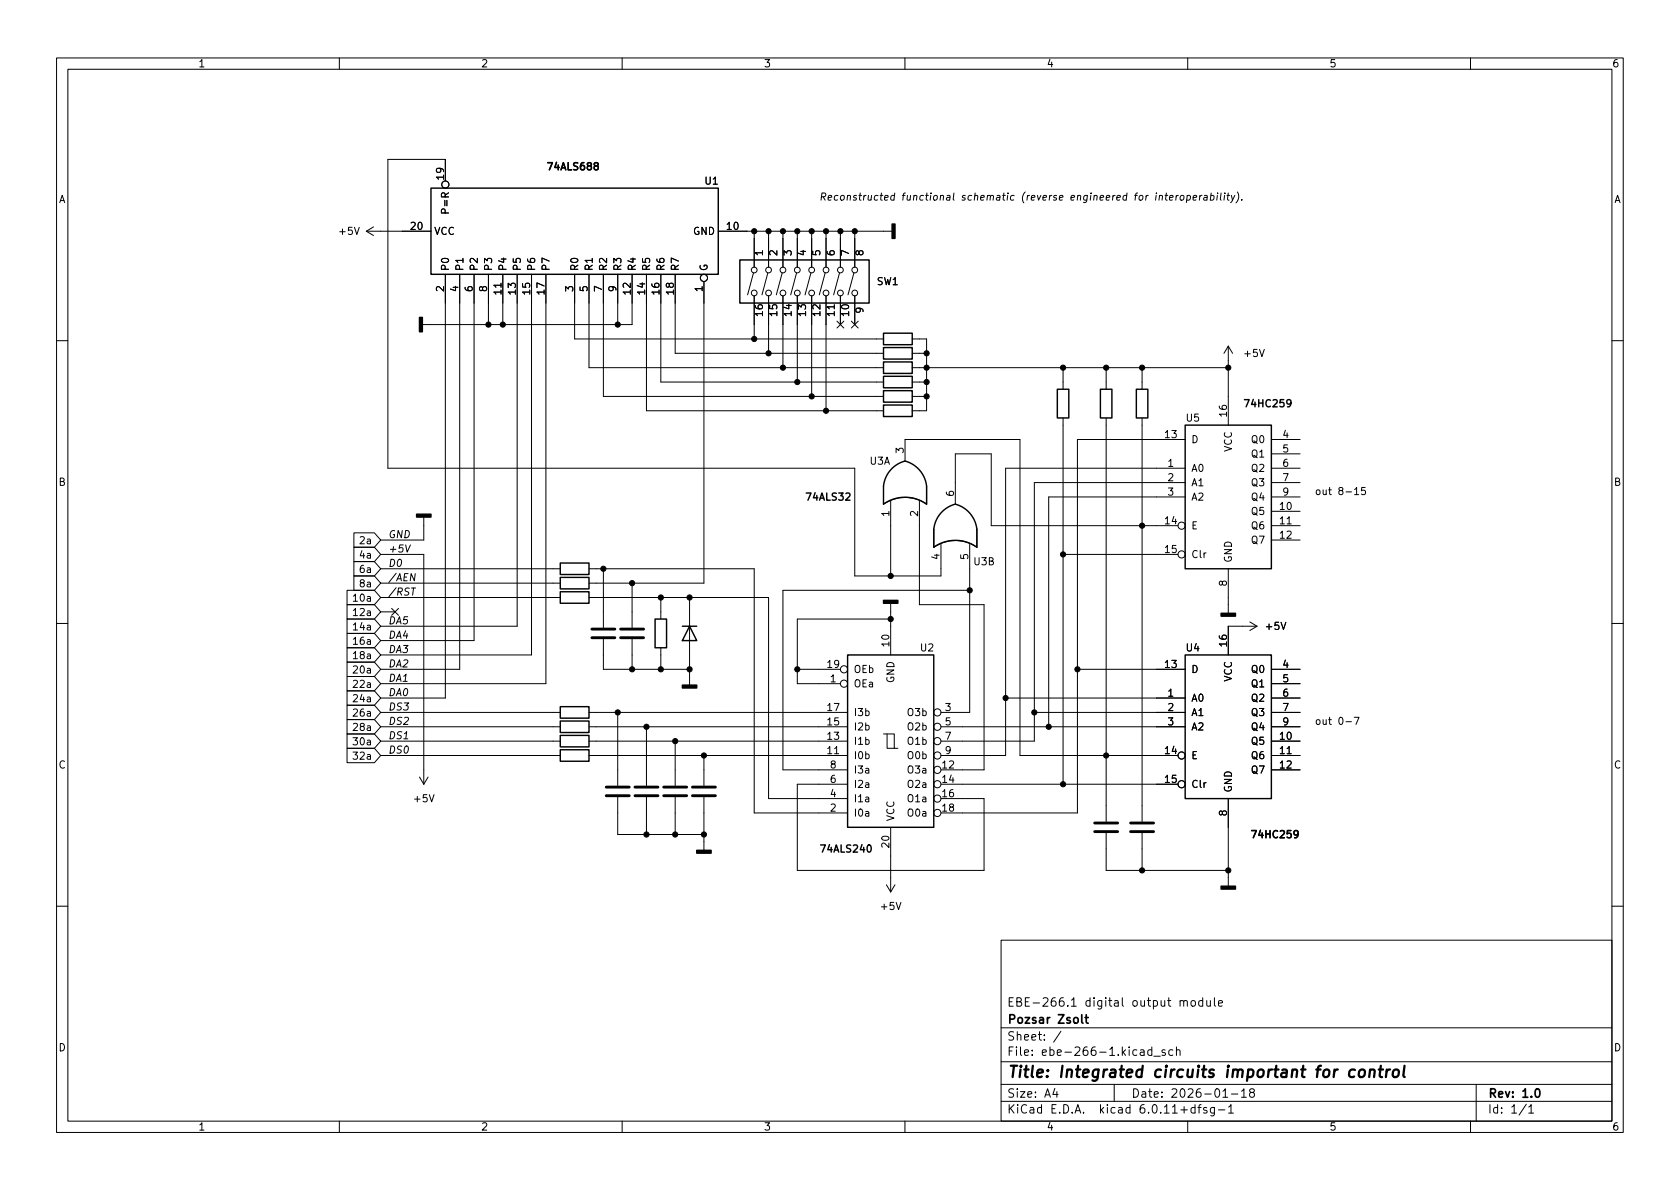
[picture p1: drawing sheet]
<svg xmlns="http://www.w3.org/2000/svg" width="297mm" height="210mm" viewBox="0 0 297 210" stroke-linecap="round" stroke-linejoin="round" font-family="sans-serif">
<g fill="none" stroke="#000" stroke-width=".18">
<path d="M10 10.2h277v190.1h-277zM12 12.2h273v186.1h-273zM60 10.2v2M110 10.2v2M160 10.2v2M210 10.2v2M260 10.2v2M78.7 32v-3.8h-10.1v54.6h82.5v19h15.3v-5.5M156.4 35l.6-.1v-.3h-.4l-.2 .1v.6h.5M158.1 34.6h-.4l-.2 .6 .2 .2 .4-.1M158.2 34.1l-.2 1.3M167.5 34.6h.4v.8"/>
<path d="M168.7 34.1l-.2 1.1 .2 .2M179.3 34.6h-.3l-.3 .2v.5h.5M181.3 33.9a1.49 1.49 0 0 0-.3 2M189.4 35l.6-.1v-.3h-.5l-.2 .6 .2 .2 .4-.1M200.6 34.6h.5M201.1 34.1l-.3 .2-.1 1.1M201.5 34.7l.2-.1 .3 .1v.5l-.1 .1-.3 .1-.2-.1zM205 34.7l.2-.1h.3v.8M219.6 35.3v.1M62.7 40.2l.4 1.3 .4-1.3M64.8 40.9h11.4M64.8 40.9l1.2 .8"/>
<path d="M66 40.1l-1.2 .8M78.7 48.5v74.9h-11.4M81.3 48.5v69.9h-14M83.8 48.5v64.8h-16.5M86.4 48.5v8.9M88.6 50.1v.7M88.9 48.5v8.9M91.4 48.5v62.2h-24.1M94 48.5v67.3h-26.7M96.5 48.5v72.4h-29.2M101.6 48.5v11.4h54.6M104.1 48.5v16.5h52.1"/>
<path d="M106.7 48.5v21.6h49.5M109.2 48.5v8.9M111.8 48.5v8.9h-37.1M114.3 48.5v24.1h41.9M116.8 48.5v19.1h39.4M119.4 48.5v14h36.8M124.5 49.8v53.3h-20.4M127 40.9h30.7M133.2 48.3l-1 3.8M133.3 40.9v6.3M133.3 52.3v7.6M133.5 54l.1 .4a.86 .86 0 0 0 1.2 0l-.1-.4-.4-.1-.3 .2 .1 .4 .2 .1"/>
<path d="M134.8 44.7h-1.3l.4 .4M134.8 55.5h-1.3l.4 .3M135.8 48.3l-1.1 3.8M135.9 40.9v6.3M135.9 52.3v10.2M136.1 54v.6h.6l-.1-.2v-.4l.2-.1 .4 .1 .2 .1-.2 .5M137.4 55.5h-1.3l.3 .3M137.4 44.3v.8l-1-.8-.3 .3 .1 .5M138.3 48.3l-1 3.8M138.4 40.9v6.3M138.4 52.3v12.7M138.6 45.1v-.8l.5 .5 .1-.4h.6l.1 .2-.1 .5"/>
<path d="M139.5 53.8v.8l-.9-.3M139.9 55.5h-1.3l.4 .3M140.8 48.3l-1 3.8M141 40.9v6.3M141 52.3v15.3M141.2 54.7v-.8l.4 .4 .2-.3h.5l.1 .1-.1 .6M142 44.3v.8l-.9-.3M142.4 55.5h-1.2l.3 .3M143.4 48.3l-1.1 3.8M143.5 40.9v6.3M143.5 52.3v17.8M143.7 44.4v.6l.6 .1-.1-.2v-.4l.2-.2 .5 .1 .1 .2-.1 .5"/>
<path d="M145 55.5h-1.3l.4 .3M145 53.9v.8l-.9-.8-.4 .2 .1 .5M145.9 48.3l-1 3.8M146 40.9v6.3M146 52.3v20.3M146.2 44.5l.1 .3a.86 .86 0 0 0 1.2 0l-.1-.4-.4-.1-.3 .3v.2l.3 .3M147.5 55.5h-1.3l.4 .3M147.5 54.3h-1.3l.4 .3M147.5 53.9v.7M148 56.8l1.2 1.2M148.4 48.3l-1 3.8M148.6 40.9v6.3"/>
<path d="M148.6 52.3v5.1M148.8 54.1a.75 .75 0 0 1 1.3 .2 .72 .72 0 0 1-1.3-.1zM149.2 56.8l-1.2 1.2M150.1 55.5h-1.3l.3 .3M150.1 44.8l-1.3-.5v.8M150.5 56.8l1.2 1.2M151 48.3l-1.1 3.8M151.1 40.9v6.3M151.1 52.3v5.1M151.7 56.8l-1.2 1.2M151.9 44.6l.2-.3 .4 .1 .1 .2-.1 .3-.4 .2-.2-.2-.2-.5-.1-.1-.2 .2-.1 .3 .1 .2 .2 .1 .3-.3M151.9 54.5l.2 .2v.3l-.2 .2-.5-.1-.1-.4 .1-.1a.84 .84 0 0 1 1.2 .3v.2"/>
<path d="M161.3 59.9h2.5v12.7h-2.5M10 60.2h2M161.3 67.6h2.5M161.3 65h55.9M161.3 62.5h2.5M161.3 70.1h2.5M188 65v3.8M188 73.9v64.8M195.6 65v3.8M195.6 73.9v71.4M201.9 65v3.8M201.9 73.9v71.4"/>
<path d="M209.5 77.7h-19v66.1h-24.1M217.2 61.2l-.8 1.3M217.2 61.2v14M217.2 61.2l.7 1.3M222.7 61.8l.4 1.3 .4-1.3M224.8 77.7h5.1M285 60.2h2M62.6 94.2h3.6l1.1 1.3-1.1 1.3h-3.6zM62.6 96.8h3.6l1.1 1.2-1.1 1.3h-3.6zM62.6 99.3h3.6l1.1 1.3-1.1 1.2h-3.6zM67.3 98h7.6v40.7M74.9 91.4v4.1h-7.6"/>
<path d="M156.2 86v3.1a6.6 6.6 0 0 1 7.6 0v-3.1M157.5 88.6v13.2M160 81.5v-3.8h20.3v55.9h28M162.6 88.6v18.3h11.4v29.2h-7.6M165.1 93.6v3.2a6.6 6.6 0 0 1 7.6 0v-3.2M168.9 89.1v-8.8h6.4v12.7h33M171.4 96.3v29.7h-5M188 98h20.3M209.5 85.3h-26.6v45.8h-16.5M209.5 82.8h-31.7v50.8h-11.4M209.5 87.9h-24.1v40.6M224.8 82.8h5.1"/>
<path d="M224.8 90.4h5.1M224.8 93h5.1M224.8 95.5h5.1M224.8 85.3h5.1M224.8 87.9h5.1M224.8 80.3h5.1M227.6 92.6h.7M241.4 86.2h-.6l-.1 .6 .2-.1h.4l.1 .2v.4l-.2 .2-.5-.2M10 110.2h2M61.4 104.4h4.8l1.1 1.3-1.1 1.2h-4.8zM61.4 114.5h4.8l1.1 1.3-1.1 1.3h-4.8zM61.4 109.5h4.8l1.1 1.2-1.1 1.3h-4.8z"/>
<path d="M61.4 112h4.8l1.1 1.3-1.1 1.2h-4.8zM61.4 119.6h4.8l1.1 1.3-1.1 1.3h-4.8zM61.4 106.9h4.8l1.1 1.3-1.1 1.3h-4.8zM61.4 117.1h4.8l1.1 1.3-1.1 1.2h-4.8zM62.6 101.8h3.6l1.1 1.3-1.1 1.3h-3.6zM67.3 100.6h31.8M67.3 105.7h31.8M67.3 103.1h31.8M67.3 108.2h2.5M69.2 107.6l1.3 1.2M70.5 107.6l-1.3 1.2M72.8 104h.7"/>
<path d="M104.1 100.6h29.2v43.2h16.6M104.1 105.7h31.8v35.5h14M106.7 100.6v10.4M106.7 113v5.4h15.2M111.8 103.1v7.9M111.8 113v5.4M116.8 105.7v3.8M116.8 114.5v3.9M121.9 105.7v15.5M141 118.4h7.6M157.5 109.5h-16.5v11.4h7.6M157.5 106.7v9.1"/>
<path d="M171.4 104.4h-33v31.7h11.5M190.5 118.4h19M217.2 100.6v7.9M221 110l1.2 .7M222.2 110.7h-5v5.1M222.2 110.7l-1.2 .8M224.8 118.4h5.1M226.5 110l.4 1.3 .4-1.3M285 110.2h2M61.4 132.3h4.8l1.1 1.3-1.1 1.3h-4.8zM61.4 129.8h4.8l1.1 1.3-1.1 1.2h-4.8zM61.4 122.2h4.8l1.1 1.2-1.1 1.3h-4.8z"/>
<path d="M61.4 124.7h4.8l1.1 1.3-1.1 1.2h-4.8zM61.4 127.2h4.8l1.1 1.3-1.1 1.3h-4.8zM67.3 126h31.8M67.3 128.5h31.8M67.3 131.1h31.8M67.3 133.6h31.8M74.2 137.4l.7 1.3M75.7 137.4l-.8 1.3M104.1 126h45.8M104.1 128.5h45.8M104.1 131.1h45.8M104.1 133.6h45.8"/>
<path d="M109.2 126v12.9M114.3 128.5v10.4M119.4 131.1v7.8M124.5 133.6v5.3M147.6 133.3h.7M149.9 138.7h-8.9v15.2h33v-12.7h-7.6M156.2 129.8h1.9v2.5h.6M156.8 129.8v2.5h1.3M166.4 128.5h43.1M166.4 138.7h41.9M177.8 123.4h31.7M182.9 126h26.6"/>
<path d="M224.8 126h5.1M224.8 128.5h5.1M224.8 131.1h5.1M224.8 133.6h5.1M224.8 120.9h5.1M224.8 136.1h5.1M224.8 123.4h5.1M227.6 133.3h.7M239.4 126.8h.9l-.6 1.3M75.9 140.5l.4 1.3 .4-1.3M109.2 141v6.6h15.3M114.3 141v6.6"/>
<path d="M119.4 141v6.6M124.5 141v9.4M156.7 156.5l.8 1.2M157.5 146.3v11.4M158.2 156.5l-.7 1.2M158.4 159.6l.5 1.2 .4-1.2M195.6 147.3v6.6h21.6M201.9 147.3v6.6M217.2 141.2v15.5M10 160.2h2M177 166.3h108v32h-108zM188.8 177.8v.1"/>
<path d="M189.4 176.9l.5-.5v1.5M189.4 177.9h.9M198.4 176.4v1.3l.2 .2M206.4 176.9h.6M206.6 176.4v1.3l.4 .2M285 160.2h2M60 198.3v2M110 198.3v2M160 198.3v2M177 194.8h108M177 191.8h108M177 187.8h108"/>
<path d="M177 181.8h108M182.5 186.5v.1M182.5 185.7v.1M184.6 183.8v.1M184.6 183v.1M187.6 182.4l-1.3 1.9M197 191.8v3M204 186.8h1.1M206 185.7l-.4-.1-.2 .2 .1 .3 .5 .1v.4h-.6M207.4 185.7l-.5-.1-.3 .3v.4l.2 .3h.6M208 185.8l.2-.2 .4 .1v.9M208 185.1v1.5"/>
<path d="M210 198.3v2M215.4 196.3h1.2M217.2 195.8l.4-.5v1.5M217.2 196.8h.9M217.7 193.5h1.2M219.5 193l.4-.5v1.5M219.5 194h.9M221.2 193.2l-.3-.3 .1-.2 .2-.2 .4 .1 .2 .2-.1 .2-.6 .2-.2 .3 .1 .4 .2 .1h.4l.2-.3-.1-.4-.2-.1M260 198.3v2M261 191.8v6.5M270.3 195.8l.4-.5v1.5M270.3 196.8h.9"/>
<circle cx="78.7" cy="32.6" r=".63"/>
<circle cx="124.5" cy="49.1" r=".63"/>
<circle cx="133.4" cy="47.7" r=".51"/>
<circle cx="133.4" cy="51.8" r=".51"/>
<circle cx="135.9" cy="51.8" r=".51"/>
<circle cx="135.9" cy="47.7" r=".51"/>
<circle cx="138.4" cy="47.7" r=".51"/>
<circle cx="138.4" cy="51.8" r=".51"/>
<circle cx="141" cy="51.8" r=".51"/>
<circle cx="141" cy="47.7" r=".51"/>
<circle cx="143.5" cy="47.7" r=".51"/>
<circle cx="143.5" cy="51.8" r=".51"/>
<circle cx="146.1" cy="51.8" r=".51"/>
<circle cx="146.1" cy="47.7" r=".51"/>
<circle cx="148.6" cy="51.8" r=".51"/>
<circle cx="148.6" cy="47.7" r=".51"/>
<circle cx="151.1" cy="47.7" r=".51"/>
<circle cx="151.1" cy="51.8" r=".51"/>
<circle cx="208.9" cy="93" r=".63"/>
<circle cx="208.9" cy="98" r=".63"/>
<circle cx="149.2" cy="118.4" r=".63"/>
<circle cx="149.2" cy="120.9" r=".63"/>
<circle cx="165.7" cy="126" r=".63"/>
<circle cx="165.7" cy="136.1" r=".63"/>
<circle cx="165.7" cy="138.7" r=".63"/>
<circle cx="165.7" cy="131.1" r=".63"/>
<circle cx="165.7" cy="128.5" r=".63"/>
<circle cx="165.7" cy="133.6" r=".63"/>
<circle cx="208.9" cy="133.6" r=".63"/>
<circle cx="208.9" cy="138.7" r=".63"/>
<circle cx="165.7" cy="141.2" r=".63"/>
<circle cx="165.7" cy="143.8" r=".63"/>
</g>
<path d="M202 188.5l-.2 2M232.7 189.1h.8M233.6 188.5l-.4 .1-.1 .1-.3 1.8M239.6 189.2a.66 .66 0 0 0-1 .3l-.1 .6 .2 .3 .1 .1 .6-.1" fill="none" stroke="#000" stroke-width=".4"/>
<path d="M185.6 179.9l-.3 .1-.1 .2" fill="none" stroke="#000" stroke-width=".3"/>
<path d="M74.2 56.1h.5v2.6h-.5zM157.7 39.6h.5v2.6h-.5zM73.7 90.9h2.5v.5h-2.5zM156.2 106.2h2.5v.5h-2.5zM215.9 108.5h2.5v.5h-2.5zM120.6 121.2h2.6v.5h-2.6zM123.2 150.4h2.5v.5h-2.5zM215.9 156.7h2.5v.5h-2.5z" fill="#000" stroke="#000" stroke-width=".25"/>
<g fill="none" stroke="#000" stroke-width=".25">
<path d="M76.2 33.3h50.8v15.2h-50.8zM105.3 29.3l-.2-.2v-.2l.2-.1h.4l.1 .2-.1 .2-.5 .2-.1 .1v.3l.2 .2h.4l.1-.2-.1-.4-.2-.1M130.8 46h22.9v7.6h-22.9zM156.2 58.9h5.1v2.1h-5.1zM156.2 66.5h5.1v2.1h-5.1zM156.2 71.6h5.1v2.1h-5.1zM156.2 64h5.1v2h-5.1zM156.2 61.5h5.1v2h-5.1zM156.2 69.1h5.1v2h-5.1zM186.9 68.8h2.1v5.1h-2.1zM194.6 68.8h2v5.1h-2zM200.9 68.8h2v5.1h-2z"/>
<path d="M209.5 75.2h15.3v25.4h-15.3zM228.2 71.2l-.2 .3-.4-.1-.1-.2 .1-.5h.4l.2 .1a.84 .84 0 0 1-.3 1.1h-.3M99.1 99.6h5v2h-5zM149.6 87.3l.4-.1 .3 .3-.8 1h.8M156.2 86v3.1a6.6 6.6 0 0 1 7.6 0v-3.1M156.2 85.9a5.1 5.1 0 0 1 3.8-4.4 5.2 5.2 0 0 1 3.8 4.4M166.6 90.5l1.1-.8a1.71 1.71 0 0 1 2.3-.1 5.2 5.2 0 0 1 2.7 4v3.2a6.6 6.6 0 0 0-7.6 0v-3.2a5.1 5.1 0 0 1 1.5-3.1zM99.1 104.6h5v2.1h-5zM99.1 102.1h5v2h-5zM115.8 109.5h2.1v5h-2.1zM120.6 110.7h2.6M121.9 110.7l1.3 2.6h-2.6z"/>
<path d="M149.9 115.8h15.2v30.5h-15.2zM209.5 115.8h15.3v25.4h-15.3zM99.1 125h5v2h-5zM99.1 127.5h5v2h-5zM99.1 130h5v2.1h-5zM99.1 132.6h5v2h-5zM153.5 149.5l.1-.1a.68 .68 0 0 1 .5 .6 .68 .68 0 0 1-.5 .7 .84 .84 0 0 1-.1-1.2zM229.5 147.4l-.2 .3-.4-.1-.1-.2 .1-.5h.4l.2 .1a.84 .84 0 0 1-.3 1.1h-.3"/>
</g>
<g fill="none" stroke="#000" stroke-width=".51">
<path d="M104.6 112.8h4.1M104.6 111.2h4.1M109.7 112.8h4.1M109.7 111.2h4.1M107.2 139.2h4.1M112.3 139.2h4M117.3 139.2h4.1M122.4 139.2h4.1M107.2 140.7h4.1M112.3 140.7h4M117.3 140.7h4.1M122.4 140.7h4.1"/>
<path d="M193.5 147.1h4.1M193.5 145.5h4.1M199.9 147.1h4.1M199.9 145.5h4.1"/>
</g>
<g fill="#000" stroke="#000" stroke-width=".18">
<circle cx="86.4" cy="57.4" r=".46"/>
<circle cx="88.9" cy="57.4" r=".46"/>
<circle cx="109.2" cy="57.4" r=".46"/>
<circle cx="133.3" cy="40.9" r=".46"/>
<circle cx="133.3" cy="59.9" r=".46"/>
<circle cx="135.9" cy="40.9" r=".46"/>
<circle cx="138.4" cy="40.9" r=".46"/>
<circle cx="141" cy="40.9" r=".46"/>
<circle cx="143.5" cy="40.9" r=".46"/>
<circle cx="146" cy="40.9" r=".46"/>
<circle cx="148.6" cy="40.9" r=".46"/>
<circle cx="151.1" cy="40.9" r=".46"/>
<circle cx="135.9" cy="62.5" r=".46"/>
<circle cx="138.4" cy="65" r=".46"/>
<circle cx="141" cy="67.6" r=".46"/>
<circle cx="143.5" cy="70.1" r=".46"/>
<circle cx="146" cy="72.6" r=".46"/>
<circle cx="163.8" cy="65" r=".46"/>
<circle cx="163.8" cy="62.5" r=".46"/>
<circle cx="163.8" cy="70.1" r=".46"/>
<circle cx="163.8" cy="67.6" r=".46"/>
<circle cx="188" cy="65" r=".46"/>
<circle cx="195.6" cy="65" r=".46"/>
<circle cx="201.9" cy="65" r=".46"/>
<circle cx="217.2" cy="65" r=".46"/>
<circle cx="188" cy="98" r=".46"/>
<circle cx="201.9" cy="93" r=".46"/>
<circle cx="106.7" cy="100.6" r=".46"/>
<circle cx="111.8" cy="118.4" r=".46"/>
<circle cx="111.8" cy="103.1" r=".46"/>
<circle cx="116.8" cy="118.4" r=".46"/>
<circle cx="116.8" cy="105.7" r=".46"/>
<circle cx="121.9" cy="105.7" r=".46"/>
<circle cx="121.9" cy="118.4" r=".46"/>
<circle cx="141" cy="118.4" r=".46"/>
<circle cx="157.5" cy="101.8" r=".46"/>
<circle cx="157.5" cy="109.5" r=".46"/>
<circle cx="171.4" cy="104.4" r=".46"/>
<circle cx="190.5" cy="118.4" r=".46"/>
<circle cx="109.2" cy="126" r=".46"/>
<circle cx="114.3" cy="128.5" r=".46"/>
<circle cx="119.4" cy="131.1" r=".46"/>
<circle cx="124.5" cy="133.6" r=".46"/>
<circle cx="177.8" cy="123.4" r=".46"/>
<circle cx="182.9" cy="126" r=".46"/>
<circle cx="185.4" cy="128.5" r=".46"/>
<circle cx="188" cy="138.7" r=".46"/>
<circle cx="195.6" cy="133.6" r=".46"/>
<circle cx="114.3" cy="147.6" r=".46"/>
<circle cx="119.4" cy="147.6" r=".46"/>
<circle cx="124.5" cy="147.6" r=".46"/>
<circle cx="201.9" cy="153.9" r=".46"/>
<circle cx="217.2" cy="153.9" r=".46"/>
</g>
<g font-size="2.8">
<text x="178" y="191.2">Title:</text>
<text x="187.3" y="191.2">Integrated</text>
<text x="204.3" y="191.2">circuits</text>
<text x="217.4" y="191.2">important</text>
<text x="233.7" y="191.2">for</text>
<text x="239.8" y="191.2">control</text>
</g>
<g font-size="2.1">
<text x="178" y="178.5">EBE-266.1</text>
<text x="191.8" y="178.5">digital</text>
<text x="200.2" y="178.5">output</text>
<text x="208.7" y="178.5">module</text>
<text x="178" y="184.5">Sheet:</text>
<text x="178" y="181.5">Pozsar</text>
<text x="187" y="181.5">Zsolt</text>
<text x="178" y="187.2">File:</text>
<text x="184.4" y="187.2">ebe-266-1.kicad_sch</text>
<text x="178" y="197.4">KiCad</text>
<text x="178" y="194.6">Size:</text>
<text x="184.7" y="194.6">A4</text>
<text x="185.7" y="197.4">E.D.A.</text>
<text x="194.6" y="197.4">kicad</text>
<text x="200" y="194.6">Date:</text>
<text x="201.8" y="197.4">6.0.11+dfsg-1</text>
<text x="207" y="194.6">2026-01-18</text>
<text x="263" y="194.6">Rev:</text>
<text x="263" y="197.4">Id:</text>
<text x="267.1" y="197.4">1/1</text>
<text x="269.1" y="194.6">1.0</text>
</g>
<g font-size="1.8">
<text x="35" y="12.3">1</text>
<text x="85" y="12.3">2</text>
<text x="135" y="12.3">3</text>
<text x="185" y="12.3">4</text>
<text x="235" y="12.3">5</text>
<text x="285" y="12.3">6</text>
<text x="78.5" y="32" transform="rotate(-90 78.5 32)">19</text>
<text x="96.5" y="30.5">74ALS688</text>
<text x="124.5" y="33">U1</text>
<text x="144.8" y="35.5">Reconstructed</text>
<text x="159.6" y="35.5">functional</text>
<text x="170.6" y="35.5">schematic</text>
<text x="181.6" y="35.5">(reverse</text>
<text x="190.6" y="35.5">engineered</text>
<text x="202.3" y="35.5">for</text>
<text x="206.4" y="35.5">interoperability).</text>
<text x="10.4" y="36.3">A</text>
<text x="59.7" y="41.9">+5V</text>
<text x="72.4" y="40.6">20</text>
<text x="76.7" y="41.9">VCC</text>
<text x="79.8" y="38" transform="rotate(-90 79.8 38)">P=R</text>
<text x="122.5" y="41.9">GND</text>
<text x="128.3" y="40.6">10</text>
<text x="285.4" y="36.3">A</text>
<text x="135.6" y="45.4" transform="rotate(-90 135.6 45.4)">1</text>
<text x="143.3" y="45.4" transform="rotate(-90 143.3 45.4)">4</text>
<text x="78.5" y="51.7" transform="rotate(-90 78.5 51.7)">2</text>
<text x="79.8" y="48" transform="rotate(-90 79.8 48)">P0</text>
<text x="81" y="51.7" transform="rotate(-90 81 51.7)">4</text>
<text x="82.3" y="48" transform="rotate(-90 82.3 48)">P1</text>
<text x="83.6" y="51.7" transform="rotate(-90 83.6 51.7)">6</text>
<text x="84.8" y="48" transform="rotate(-90 84.8 48)">P2</text>
<text x="86.1" y="51.7" transform="rotate(-90 86.1 51.7)">8</text>
<text x="87.4" y="48" transform="rotate(-90 87.4 48)">P3</text>
<text x="88.6" y="52.3" transform="rotate(-90 88.6 52.3)">11</text>
<text x="89.9" y="48" transform="rotate(-90 89.9 48)">P4</text>
<text x="91.2" y="52.3" transform="rotate(-90 91.2 52.3)">13</text>
<text x="92.5" y="48" transform="rotate(-90 92.5 48)">P5</text>
<text x="93.7" y="52.3" transform="rotate(-90 93.7 52.3)">15</text>
<text x="95" y="48" transform="rotate(-90 95 48)">P6</text>
<text x="96.3" y="52.3" transform="rotate(-90 96.3 52.3)">17</text>
<text x="97.5" y="48" transform="rotate(-90 97.5 48)">P7</text>
<text x="101.3" y="51.7" transform="rotate(-90 101.3 51.7)">3</text>
<text x="102.6" y="48" transform="rotate(-90 102.6 48)">R0</text>
<text x="103.9" y="51.7" transform="rotate(-90 103.9 51.7)">5</text>
<text x="105.2" y="48" transform="rotate(-90 105.2 48)">R1</text>
<text x="106.4" y="51.7" transform="rotate(-90 106.4 51.7)">7</text>
<text x="107.7" y="48" transform="rotate(-90 107.7 48)">R2</text>
<text x="109" y="51.7" transform="rotate(-90 109 51.7)">9</text>
<text x="110.2" y="48" transform="rotate(-90 110.2 48)">R3</text>
<text x="111.5" y="52.3" transform="rotate(-90 111.5 52.3)">12</text>
<text x="112.8" y="48" transform="rotate(-90 112.8 48)">R4</text>
<text x="114" y="52.3" transform="rotate(-90 114 52.3)">14</text>
<text x="115.3" y="48" transform="rotate(-90 115.3 48)">R5</text>
<text x="116.6" y="52.3" transform="rotate(-90 116.6 52.3)">16</text>
<text x="117.9" y="48" transform="rotate(-90 117.9 48)">R6</text>
<text x="119.1" y="52.3" transform="rotate(-90 119.1 52.3)">18</text>
<text x="120.4" y="48" transform="rotate(-90 120.4 48)">R7</text>
<text x="124.2" y="51.7" transform="rotate(-90 124.2 51.7)">1</text>
<text x="125.5" y="48" transform="rotate(-90 125.5 48)">G</text>
<text x="154.9" y="50.8">SW1</text>
<text x="135.6" y="56.1" transform="rotate(-90 135.6 56.1)">16</text>
<text x="138.2" y="56.1" transform="rotate(-90 138.2 56.1)">15</text>
<text x="140.7" y="56.1" transform="rotate(-90 140.7 56.1)">14</text>
<text x="143.3" y="56.1" transform="rotate(-90 143.3 56.1)">13</text>
<text x="145.8" y="56.1" transform="rotate(-90 145.8 56.1)">12</text>
<text x="148.3" y="56.1" transform="rotate(-90 148.3 56.1)">11</text>
<text x="150.9" y="56.1" transform="rotate(-90 150.9 56.1)">10</text>
<text x="219.7" y="63.5">+5V</text>
<text x="205.7" y="77.5">13</text>
<text x="209.6" y="74.9">U5</text>
<text x="216.9" y="73.9" transform="rotate(-90 216.9 73.9)">16</text>
<text x="219.7" y="72.4">74HC259</text>
<text x="226.6" y="77.5">4</text>
<text x="153.7" y="82.6">U3A</text>
<text x="159.8" y="80.3" transform="rotate(-90 159.8 80.3)">3</text>
<text x="206.3" y="82.5">1</text>
<text x="210.6" y="83.8">A0</text>
<text x="210.6" y="78.7">D</text>
<text x="218.2" y="80" transform="rotate(-90 218.2 80)">VCC</text>
<text x="221.1" y="78.7">Q0</text>
<text x="221.1" y="81.3">Q1</text>
<text x="221.1" y="83.8">Q2</text>
<text x="226.6" y="80">5</text>
<text x="226.6" y="82.5">6</text>
<text x="10.3" y="86.3">B</text>
<text x="142.2" y="88.9">74ALS32</text>
<text x="168.7" y="87.9" transform="rotate(-90 168.7 87.9)">6</text>
<text x="206.3" y="85.1">2</text>
<text x="206.3" y="87.6">3</text>
<text x="210.6" y="86.4">A1</text>
<text x="210.6" y="88.9">A2</text>
<text x="221.1" y="86.4">Q3</text>
<text x="221.1" y="88.9">Q4</text>
<text x="226.6" y="85.1">7</text>
<text x="226.6" y="87.6">9</text>
<text x="232.4" y="87.5">out</text>
<text x="236.8" y="87.5">8-15</text>
<text x="285.3" y="86.3">B</text>
<text x="68.6" y="95.1">GND</text>
<text x="157.2" y="91.5" transform="rotate(-90 157.2 91.5)">1</text>
<text x="162.3" y="91.5" transform="rotate(-90 162.3 91.5)">2</text>
<text x="205.7" y="92.7">14</text>
<text x="210.6" y="94">E</text>
<text x="221.1" y="91.4">Q5</text>
<text x="221.1" y="94">Q6</text>
<text x="226" y="90.2">10</text>
<text x="226" y="92.7">11</text>
<text x="226" y="95.2">12</text>
<text x="63.4" y="96.6">2a</text>
<text x="63.4" y="99.2">4a</text>
<text x="63.4" y="101.7">6a</text>
<text x="68.6" y="97.7">+5V</text>
<text x="68.6" y="100.2">D0</text>
<text x="166.1" y="99.1" transform="rotate(-90 166.1 99.1)">4</text>
<text x="171.2" y="99.1" transform="rotate(-90 171.2 99.1)">5</text>
<text x="172" y="100.3">U3B</text>
<text x="205.7" y="97.8">15</text>
<text x="210.6" y="99.1">Clr</text>
<text x="218.2" y="99.6" transform="rotate(-90 218.2 99.6)">GND</text>
<text x="221.1" y="96.5">Q7</text>
<text x="62.2" y="106.8">10a</text>
<text x="63.4" y="104.2">8a</text>
<text x="68.6" y="105.3">/RST</text>
<text x="68.6" y="102.8">/AEN</text>
<text x="216.9" y="103.8" transform="rotate(-90 216.9 103.8)">8</text>
<text x="62.2" y="111.9">14a</text>
<text x="62.2" y="109.3">12a</text>
<text x="68.6" y="110.4">DA5</text>
<text x="68.6" y="112.9">DA4</text>
<text x="223.5" y="111.8">+5V</text>
<text x="62.2" y="116.9">18a</text>
<text x="62.2" y="114.4">16a</text>
<text x="62.2" y="119.5">20a</text>
<text x="68.6" y="118">DA2</text>
<text x="68.6" y="115.5">DA3</text>
<text x="146" y="118.1">19</text>
<text x="150.9" y="119.4">OEb</text>
<text x="157.2" y="114.6" transform="rotate(-90 157.2 114.6)">10</text>
<text x="162.6" y="115.6">U2</text>
<text x="205.7" y="118.1">13</text>
<text x="209.6" y="115.6">U4</text>
<text x="210.6" y="119.4">D</text>
<text x="216.9" y="114.6" transform="rotate(-90 216.9 114.6)">16</text>
<text x="221.1" y="119.4">Q0</text>
<text x="226.6" y="118.1">4</text>
<text x="62.2" y="122">22a</text>
<text x="62.2" y="124.6">24a</text>
<text x="68.6" y="120.5">DA1</text>
<text x="68.6" y="125.6">DS3</text>
<text x="68.6" y="123.1">DA0</text>
<text x="146" y="125.7">17</text>
<text x="146.6" y="120.6">1</text>
<text x="150.9" y="121.9">OEa</text>
<text x="158.5" y="120.9" transform="rotate(-90 158.5 120.9)">GND</text>
<text x="167" y="125.7">3</text>
<text x="206.3" y="123.2">1</text>
<text x="206.3" y="125.7">2</text>
<text x="210.6" y="124.5">A0</text>
<text x="218.2" y="120.6" transform="rotate(-90 218.2 120.6)">VCC</text>
<text x="221.1" y="121.9">Q1</text>
<text x="221.1" y="124.5">Q2</text>
<text x="226.6" y="120.6">5</text>
<text x="226.6" y="123.2">6</text>
<text x="226.6" y="125.7">7</text>
<text x="62.2" y="127.1">26a</text>
<text x="62.2" y="129.6">28a</text>
<text x="68.6" y="130.7">DS1</text>
<text x="68.6" y="128.2">DS2</text>
<text x="146" y="130.8">13</text>
<text x="146" y="128.3">15</text>
<text x="150.9" y="129.5">I2b</text>
<text x="150.9" y="127">I3b</text>
<text x="160.2" y="127">O3b</text>
<text x="160.2" y="129.5">O2b</text>
<text x="167" y="128.3">5</text>
<text x="167" y="130.8">7</text>
<text x="206.3" y="128.3">3</text>
<text x="210.6" y="127">A1</text>
<text x="210.6" y="129.5">A2</text>
<text x="221.1" y="127">Q3</text>
<text x="221.1" y="129.5">Q4</text>
<text x="226" y="130.8">10</text>
<text x="226.6" y="128.3">9</text>
<text x="232.4" y="128.2">out</text>
<text x="236.6" y="128.2">0-7</text>
<text x="10.3" y="136.3">C</text>
<text x="62.2" y="134.7">32a</text>
<text x="62.2" y="132.2">30a</text>
<text x="68.6" y="133.2">DS0</text>
<text x="146" y="133.3">11</text>
<text x="146.6" y="135.9">8</text>
<text x="150.9" y="134.6">I0b</text>
<text x="150.9" y="132.1">I1b</text>
<text x="150.9" y="137.2">I3a</text>
<text x="160.2" y="137.2">O3a</text>
<text x="160.2" y="132.1">O1b</text>
<text x="160.2" y="134.6">O0b</text>
<text x="166.4" y="135.9">12</text>
<text x="167" y="133.3">9</text>
<text x="205.7" y="133.3">14</text>
<text x="210.6" y="134.6">E</text>
<text x="221.1" y="132.1">Q5</text>
<text x="221.1" y="134.6">Q6</text>
<text x="221.1" y="137.2">Q7</text>
<text x="226" y="133.3">11</text>
<text x="226" y="135.9">12</text>
<text x="285.3" y="136.3">C</text>
<text x="72.9" y="142.2">+5V</text>
<text x="146.6" y="143.5">2</text>
<text x="146.6" y="141">4</text>
<text x="146.6" y="138.4">6</text>
<text x="150.9" y="142.2">I1a</text>
<text x="150.9" y="139.7">I2a</text>
<text x="160.2" y="139.7">O2a</text>
<text x="160.2" y="142.2">O1a</text>
<text x="166.4" y="138.4">14</text>
<text x="166.4" y="141">16</text>
<text x="166.4" y="143.5">18</text>
<text x="205.7" y="138.4">15</text>
<text x="210.6" y="139.7">Clr</text>
<text x="218.2" y="140.2" transform="rotate(-90 218.2 140.2)">GND</text>
<text x="150.9" y="144.8">I0a</text>
<text x="158.5" y="145.3" transform="rotate(-90 158.5 145.3)">VCC</text>
<text x="160.2" y="144.8">O0a</text>
<text x="216.9" y="144.4" transform="rotate(-90 216.9 144.4)">8</text>
<text x="221" y="148.6">74HC259</text>
<text x="144.8" y="151.1">74ALS240</text>
<text x="157.2" y="150.1" transform="rotate(-90 157.2 150.1)">20</text>
<text x="155.5" y="161.3">+5V</text>
<text x="10.3" y="186.3">D</text>
<text x="285.3" y="186.3">D</text>
<text x="35" y="200.3">1</text>
<text x="85" y="200.3">2</text>
<text x="135" y="200.3">3</text>
<text x="185" y="200.3">4</text>
<text x="235" y="200.3">5</text>
<text x="285" y="200.3">6</text>
</g>
</svg>
